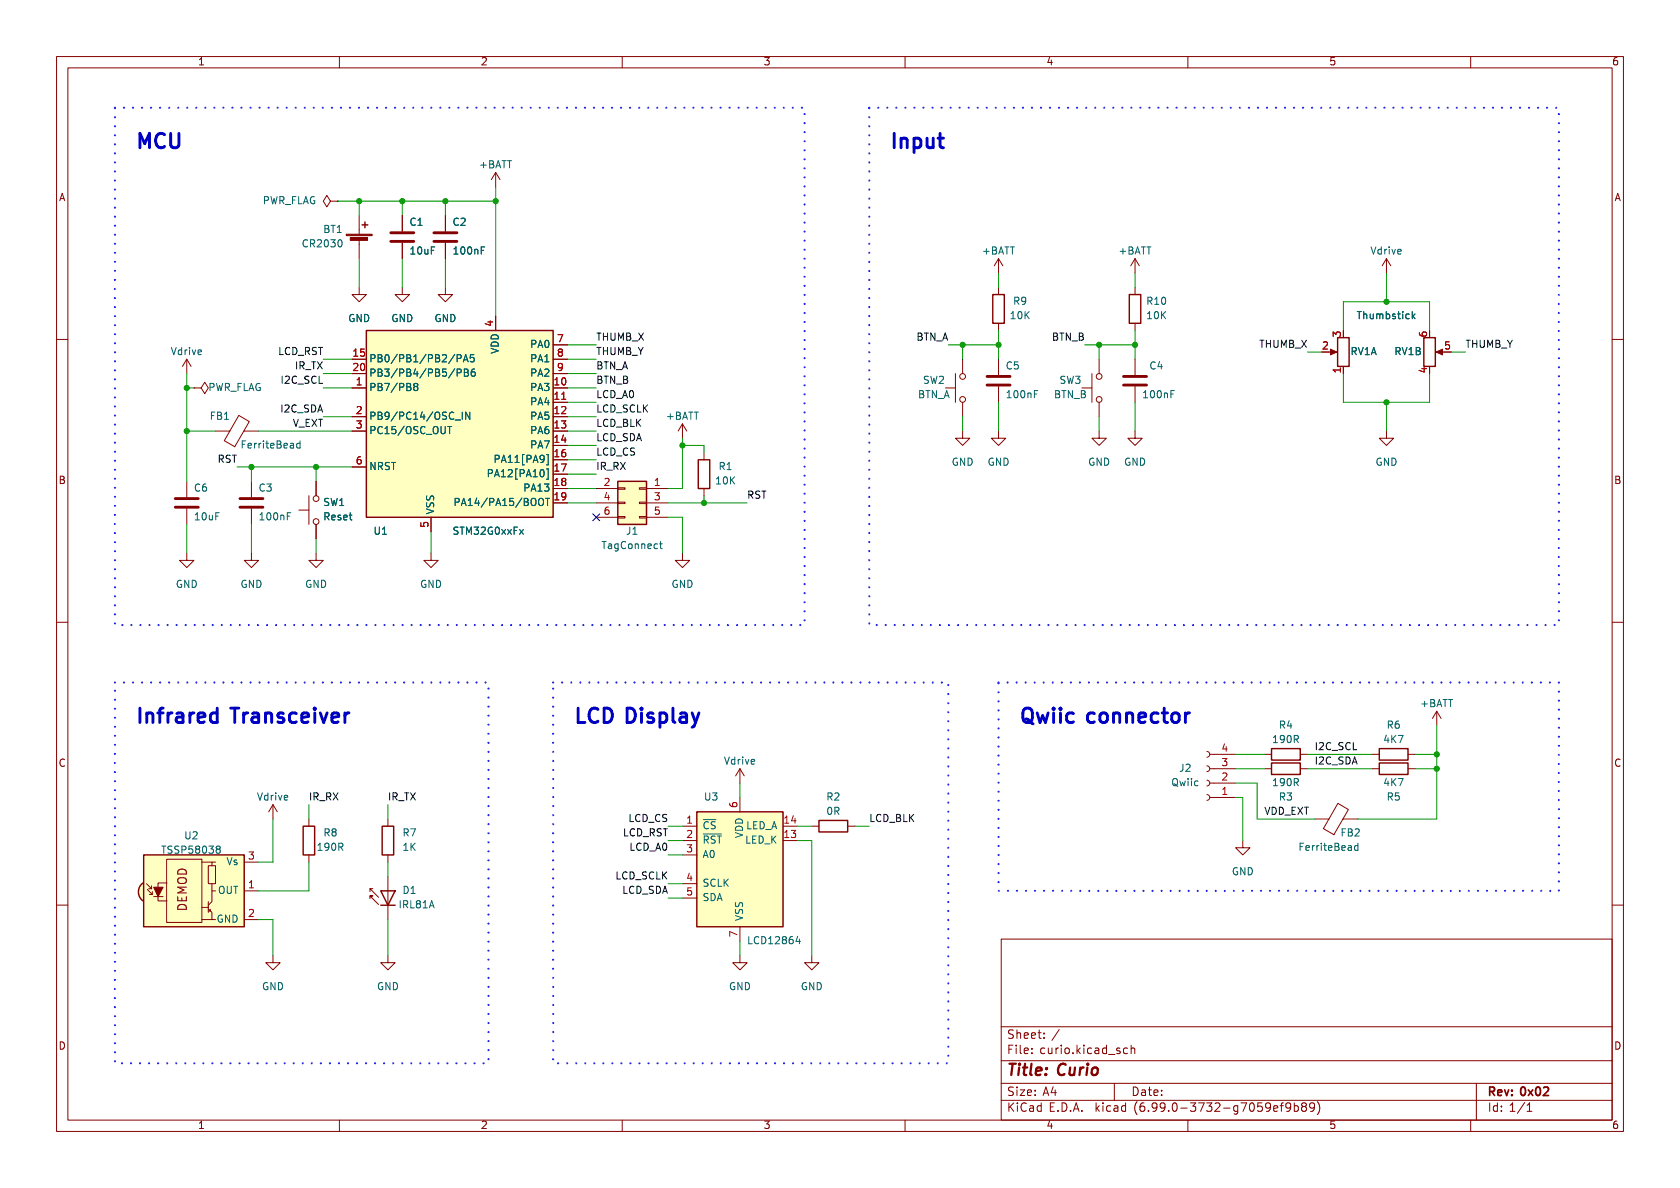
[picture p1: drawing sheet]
<svg xmlns="http://www.w3.org/2000/svg" width="297mm" height="210mm" viewBox="0 0 297 210" stroke-linecap="round" stroke-linejoin="round" font-family="sans-serif">
<g fill="none" stroke="#840000" stroke-width=".18">
<path d="M10 10h277v190h-277zM12 12h273v186h-273zM60 10v2M110 10v2M160 10v2M210 10v2M260 10v2M58.4 35.6l-.6-1.1-.7 1.1 .7 1 .6-1h1.3M59.7 35.6h.1M63.5 38.1v3.3M71.1 38.1v2.8M78.7 38.1v2.8"/>
<path d="M87.6 30.5l-.7 1.3M87.6 30.5v2.5M87.6 30.5l.8 1.3M10 60h2M63.5 50.8v1.3h1.3l-1.3 1.2-1.3-1.2h1.3M63.5 42.4v3.3M71.1 50.8v1.3h1.3l-1.3 1.2-1.3-1.2h1.3M71.1 42.9v2.8M78.7 50.8v1.3h1.3l-1.3 1.2-1.2-1.2h1.2M78.7 42.9v2.8M87.6 55.9v2.5M176.5 45.7l-.7 1.3"/>
<path d="M176.5 45.7v2.6M176.5 50.8v1.3M176.5 57.2v1.2M176.5 45.7l.8 1.3M200.7 45.7v2.6M200.7 50.8v1.3M200.7 57.2v1.2M200.7 45.7l-.8 1.3M200.7 45.7l.7 1.3M245.1 45.7l-.8 1.3M245.1 45.7v2.6M245.1 45.7l.8 1.3"/>
<path d="M285 60h2M33 63.5l-.7 1.3M33 63.5v2.5M33 63.5l.8 1.3M34.3 68.6h1.3l.6-1 .6 1-.6 1-.6-1M34.3 68.6h.1M38.1 76.2h2.5M42.2 73.4l1.9 1.1-2.6 4.5-1.9-1.1zM43.1 76.2h2.6M62.2 76.2h2.6M62.2 68.6h2.6M62.2 73.7h2.6"/>
<path d="M97.8 71.1h2.5M97.8 61h2.5M97.8 63.5h2.5M97.8 66h2.5M120.6 74.9l-.7 1.3M120.6 74.9v2.6M120.6 74.9l.8 1.3M167.1 68.6h1.8M168.9 66v5.1M170.2 76.2v1.3h1.2l-1.2 1.2-1.3-1.2h1.3M170.2 63.5v2.5M170.2 71.1v2.6"/>
<path d="M176.5 76.2v1.3h1.3l-1.3 1.2-1.2-1.2h1.2M176.5 63.5v2.8M176.5 68.3v2.8M191.3 68.6h1.7M193 66v5.1M194.3 76.2v1.3h1.3l-1.3 1.2-1.3-1.2h1.3M194.3 63.5v2.5M194.3 71.1v2.6M200.7 76.2v1.3h1.2l-1.2 1.2-1.3-1.2h1.3M200.7 63.5v2.8M200.7 68.3v2.8M234.9 62.2h1.1"/>
<path d="M245.1 76.2v1.3h1.3l-1.3 1.2-1.3-1.2h1.3M254.3 62.2h1M33 97.8v1.3h1.3l-1.3 1.2-1.3-1.2h1.3M33 85.1v2.8M33 89.9v2.8M44.4 97.8v1.3h1.3l-1.3 1.2-1.2-1.2h1.2M44.4 85.1v2.8M44.4 89.9v2.8M52.8 90.2h1.8M54.6 87.6v5.1M55.9 97.8v1.3h1.2l-1.2 1.2-1.3-1.2h1.3M55.9 85.1v2.5"/>
<path d="M55.9 92.7v2.6M62.2 82.6h2.6M76.2 97.8v1.3h1.3l-1.3 1.2-1.3-1.2h1.3M76.2 91.4v2.6M105.4 86.4h3.8M105.4 88.9h3.8M105.4 91.4h3.8M109.2 91.3h1.3v.3h-1.3zM109.2 88.8h1.3v.2h-1.3zM109.2 86.2h1.3v.3h-1.3zM113 91.3h1.3v.3h-1.3zM113 88.8h1.3v.2h-1.3z"/>
<path d="M113 86.2h1.3v.3h-1.3zM114.3 86.4h3.8M114.3 88.9h3.8M114.3 91.4h3.8M120.6 97.8v1.3h1.3l-1.3 1.2-1.2-1.2h1.2M124.5 80v1.3M124.5 86.4v1.2M10 110h2M285 110h2M130.8 135.9l-.8 1.3M130.8 135.9v2.5M130.8 135.9l.8 1.3"/>
<path d="M213.4 132.8l.3 .2 .2 .4-.2 .3-.3 .2M213.4 135.4l.3 .1 .2 .4-.2 .4-.3 .1M213.4 137.9l.3 .2 .2 .3-.2 .4-.3 .1M213.9 133.4h4.5M213.9 135.9h4.5M213.9 138.4h4.5M223.5 133.4h1.3M223.5 135.9h1.3M229.9 133.4h1.2M229.9 135.9h1.2M242.6 133.4h1.2M242.6 135.9h1.2"/>
<path d="M248.9 133.4h1.3M248.9 135.9h1.3M254 125.7l-.8 1.3M254 125.7v2.6M254 125.7l.8 1.3M10 160h2M25.9 156.2l.9 .9M26 157.2l.9 .9M26.3 157.1h.5M26.4 158.1h.5M26.8 156.6v.5M26.9 157.6v.5"/>
<path d="M27.2 158.5h1.6M29.5 151.9h6.2v11.2h-6.2zM29.5 156.1h-1.6v3.2h1.6M35.7 152.4h1.8M36.8 153h1.3v3.2h-1.3zM36.8 159.4v1.9M37.5 156.2v1.3M38.1 152.4h-.6v.6M38.1 157.5h-.6v1.9l-.7 .6M43.2 152.4h2.5M43.2 157.5h2.5M48.3 142.2l-.8 1.3"/>
<path d="M48.3 142.2v2.6M48.3 142.2l.7 1.3M54.6 144.8v1.3M54.6 151.1v1.3M65.4 158.9v-.5h.5h-.5l1.5 1.5M65.4 157.1v.5M65.9 157.1h-.5l1.5 1.5M68.6 144.8v1.3M68.6 151.1v1.3M68.6 154.9v7.7M120.6 146.1h2.6M120.6 148.6h2.6"/>
<path d="M120.6 151.1h2.6M120.6 156.2h2.6M120.6 158.8h2.6M130.8 141v2.5M143.5 146.1h1.3M149.9 146.1h1.2M213.4 140.5l.3 .1 .2 .4-.2 .3-.3 .2M213.9 141h4.5M219.7 148.6v1.3h1.3l-1.3 1.2-1.3-1.2h1.3M232.4 144.8h2.5M236.5 142l1.9 1.1-2.6 4.4-1.8-1zM237.4 144.8h2.6"/>
<path d="M285 160h2M35.7 162.6h1.8M35.7 160.4h1.1M36.8 160.7l.7 .6v1.3h.6M37.2 160.8v.2h-.2M43.2 162.6h2.5M48.3 168.9v1.3h1.2l-1.2 1.3-1.3-1.3h1.3M68.6 168.9v1.3h1.2l-1.2 1.3-1.3-1.3h1.3M130.8 168.9v1.3h1.3l-1.3 1.3-1.3-1.3h1.3M130.8 163.8v2.6M143.5 168.9v1.3h1.3l-1.3 1.3-1.3-1.3h1.3M177 166h108v32h-108z"/>
<path d="M60 198v2M110 198v2M160 198v2M177 194.5h108M177 191.5h108M177 187.5h108M177 181.5h108M185.8 193.2h1M186.5 192.7v1M187.3 182l-1.3 1.9M197 191.5v3M197.5 185.7l.5 .1v.2l-.2 .3-.4-.1"/>
<path d="M197.5 185.3h.5M199.3 185.3h-.4l-.3 .2v.5l.2 .2h.5M200 185.4l.2-.1h.3l.1 1M200 184.8v1.5M210 198v2M222.4 195h.7M222.9 195.5l.3 .3v.4l-.3 .3M224.6 195.6l-.3 .3-.4-.1-.2-.2 .2-.6h.4l.2 .1a.99 .99 0 0 1-.3 1.4h-.3M225.2 196l.7-.2-.1-.3h-.4l-.2 .2v.7h.6M226.3 195.5h.6M226.9 195l-.4 .2v1.3M228.2 195.6l-.3 .3-.4-.1-.2-.2 .2-.6h.4l.2 .1a.99 .99 0 0 1-.4 1.4h-.2"/>
<path d="M228.8 195.5h.4l.3 .2v.5l-.1 .2h-.6M228.8 195v1.5M230.4 195.6l-.3-.3 .3-.3h.3l.3 .2-.3 .4M230.4 195.6l-.3 .3 .1 .4 .2 .2h.3l.3-.3v-.3l-.3-.3M230.4 195.6h.3M232.4 195.6l-.3 .3h-.3l-.3-.3 .2-.6h.4l.2 .1a.99 .99 0 0 1-.3 1.4h-.3M232.9 194.7a1.72 1.72 0 0 1 0 2.3M260 198v2M261 191.5v6.5M269.5 194.9l-1.2 1.9M270 196.5h.8M270 195.4l.4-.4v1.5"/>
<circle cx="170.2" cy="70.6" r=".51"/>
<circle cx="170.2" cy="66.5" r=".51"/>
<circle cx="194.3" cy="70.6" r=".51"/>
<circle cx="194.3" cy="66.5" r=".51"/>
<circle cx="55.9" cy="92.2" r=".51"/>
<circle cx="55.9" cy="88.1" r=".51"/>
</g>
<path d="M273.1 192.2h.5l.2 .4-1 1.1h1" fill="none" stroke="#840000" stroke-width=".3"/>
<path d="M193.8 188.7l.3 .4-.1 .6-.4 .3" fill="none" stroke="#840000" stroke-width=".4"/>
<g fill="none" stroke="#840000" stroke-width=".25">
<path d="M64 39.8h1M64.5 39.2v1.1M64.8 58.4h33v33h-33zM175.5 52.1h2v5.1h-2zM199.6 52.1h2.1v5.1h-2.1zM236.5 59.7h2v5.1h-2zM251.7 59.7h2v5.1h-2zM109.2 85.1h5.1v7.6h-5.1zM123.4 81.3h2.1v5.1h-2.1zM224.8 132.3h5.1v2.1h-5.1zM224.8 134.9h5.1v2h-5.1zM243.8 132.3h5.1v2.1h-5.1z"/>
<path d="M243.8 134.9h5.1v2h-5.1zM25.3 156.1a1.97 1.97 0 0 0 0 3.2M25.4 151.1h17.8v12.7h-17.8zM53.6 146.1h2v5h-2zM67.3 157.5h2.5l-1.2 2.5zM67.6 146.1h2v5h-2zM123.2 143.5h15.2v20.3h-15.2zM144.8 145h5.1v2.1h-5.1zM67.3 160h2.5"/>
</g>
<path d="M69.1 42.7h4.1M69.1 41.1h4.1M76.7 42.7h4.1M76.7 41.1h4.1M174.5 68.1h4.1M174.5 66.5h4.1M198.6 68.1h4.1M198.6 66.5h4.1M31 89.7h4.1M31 88.1h4.1M42.4 89.7h4.1M42.4 88.1h4.1" fill="none" stroke="#840000" stroke-width=".51"/>
<g fill="none" stroke="#006464" stroke-width=".18">
<path d="M249.8 55.9l.4 .4M250.2 55.5l-.5 .5M52.7 78.4h.3M53 77.9v1.3M53 79.1l-.3 .1M73.4 68.3l-.3-.2 .3-.3h.2l.3 .2-.3 .3M73.4 68.3l-.3 .3 .1 .3 .2 .1h.2l.3-.2v-.2l-.3-.3M73.4 68.3h.2M79.1 75.4h.8M79.5 75.4v1.3M80.5 74.2h.9M80.8 63.4l.6-.1 .1-.2v-.3l-.7-.1v1.3"/>
<path d="M80.8 65.9l.6-.1 .1-.1v-.3l-.7-.2v1.3M81.7 72.9v1.2M81.9 64l.4-1.3 .5 1.3M82 63.6h.6M82.1 65.2h.4l.3 .3-.3 .3 .3 .2v.3l-.2 .2h-.5zM82.1 65.8h.4M83.1 72.9v1.2l-.8-1.2v1.2M83.8 62.7h-.6l-.1 .6 .2-.1h.4l.1 .2v.4l-.2 .2-.5-.2M83.9 65.2l-.4 .1a.85 .85 0 0 0 0 1.2l.5-.1v-.4l-.2-.3-.4 .1-.1 .2M80.5 88.8l.6-.1 .1-.2-.1-.3-.6-.1v1.3M81.7 89h.6M82 88.1l-.4 1.3"/>
<path d="M86.3 83.7h.5M86.8 83h-.5v1.3M87.5 81.1h.5M88 80.5h-.5v1.2M116.6 96.1h.5M116.8 96.9l.3 .1M124.3 147.4h3.2M239.7 149.5h.4M240.1 149.1v1.2M240.1 150.3h-.4"/>
</g>
<g fill="#ffffc2" stroke="#ffffc2" stroke-width=".18">
<path d="M109.2 85.1h5.1v7.6h-5.1z"/>
<path d="M64.8 58.4h33v33h-33z"/>
<path d="M25.1 156.2l.2-.1 1.1 1.6-1.1 1.6a1.97 1.97 0 0 1-.2-3.1z"/>
<path d="M25.4 151.1h17.8v12.7h-17.8z"/>
<path d="M123.2 143.5h15.2v20.3h-15.2z"/>
</g>
<g fill="#840000" stroke="#840000" stroke-width=".18">
<path d="M61.2 41.4h4.6v.3h-4.6z"/>
<path d="M61.9 42h3.1v.5h-3.1z"/>
<path d="M27.2 156.8h1.6l-.9 1.7z"/>
<path d="M253.9 62.2l1.1-.5v1z"/>
<path d="M235.2 61.7l1.1 .5-1.1 .5z"/>
</g>
<path d="M59 126l.8 .1 .1 .5-1.2 .3M59.8 127.6l-.8 .1M61 126v1.7M61.7 126a.65 .65 0 0 0-.7 .5M209.6 126v1.7M210.3 126a.65 .65 0 0 0-.7 .5" fill="none" stroke="#0000c2" stroke-width=".51"/>
<path d="M20.3 19.1h121.9v91.4h-121.9v-91.4M153.7 19.1h121.9v91.4h-121.9v-91.4M20.3 120.7h66.1v67.3h-66.1v-67.3M97.8 120.7h69.8v67.3h-69.8v-67.3M176.5 120.7h99.1v36.8h-99.1v-36.8" fill="none" stroke="#2b2fff" stroke-width=".4" stroke-dasharray="0 1.6"/>
<g fill="none" stroke="#009600" stroke-width=".18">
<path d="M59.7 35.6h27.9M63.5 35.6v2.5M71.1 35.6v2.5M78.7 35.6v2.5M87.6 33v22.9M63.5 45.7v5.1M71.1 45.7v5.1M78.7 45.7v5.1M176.5 48.3v2.5M176.5 58.4v5.1M200.7 48.3v2.5M200.7 58.4v5.1"/>
<path d="M237.5 58.4v-5.1h15.2v5.1M245.1 48.3v5M33 76.2h5.1M33 68.6h1.3M33 66v19.1M45.7 76.2h16.5M57.1 73.7h5.1M57.1 63.5h5.1M57.1 68.6h5.1M57.1 66h5.1M100.3 78.7h5.1M100.3 61h5.1"/>
<path d="M100.3 73.7h5.1M100.3 76.2h5.1M100.3 71.1h5.1M100.3 63.5h5.1M100.3 68.6h5.1M100.3 66h5.1M120.6 78.7h3.9v1.3M120.6 77.5v8.9h-2.5M167.6 61h8.9M170.2 61v2.5M170.2 73.7v2.5M176.5 71.1v5.1"/>
<path d="M191.8 61h8.9M194.3 61v2.5M194.3 73.7v2.5M200.7 71.1v5.1M231.1 62.2h2.6M237.5 66v5.1h15.2v-5.1M245.1 71.1v5.1M256.5 62.2h2.6M33 92.7v5.1M41.9 82.6h20.3M44.4 82.6v2.5M44.4 92.7v5.1"/>
<path d="M55.9 82.6v2.5M55.9 95.3v2.5M76.2 94v3.8M100.3 88.9h5.1M100.3 86.4h5.1M100.3 83.8h5.1M100.3 81.3h5.1M118.1 88.9h14M118.1 91.4h2.5v6.4M124.5 87.6v1.3M130.8 138.4v2.6M218.4 138.4h3.8v6.4h10.2"/>
<path d="M218.4 135.9h5.1M218.4 133.4h5.1M231.1 135.9h11.5M231.1 133.4h11.5M250.2 135.9h3.8M250.2 133.4h3.8M254 128.3v16.5h-14M48.3 144.8v7.6h-2.6M54.6 142.2v2.6M54.6 152.4v5.1h-8.9M68.6 142.2v2.6M68.6 152.4v2.5"/>
<path d="M118.1 146.1h2.5M118.1 148.6h2.5M118.1 156.2h2.5M118.1 158.8h2.5M118.1 151.1h2.5M141 146.1h2.5M141 148.6h2.5v20.3M151.1 146.1h2.6M218.4 141h1.3v7.6M45.7 162.6h2.6v6.3M68.6 162.6v6.3M130.8 166.4v2.5"/>
</g>
<path d="M104.8 90.8l1.2 1.2M106 90.8l-1.2 1.2" fill="none" stroke="#000084" stroke-width=".18"/>
<g fill="#009600" stroke="#009600" stroke-width=".18">
<circle cx="44.4" cy="82.6" r=".46"/>
<circle cx="33" cy="76.2" r=".46"/>
<circle cx="55.9" cy="82.6" r=".46"/>
<circle cx="194.3" cy="61" r=".46"/>
<circle cx="200.7" cy="61" r=".46"/>
<circle cx="245.1" cy="71.1" r=".46"/>
<circle cx="245.1" cy="53.3" r=".46"/>
<circle cx="124.5" cy="88.9" r=".46"/>
<circle cx="120.6" cy="78.7" r=".46"/>
<circle cx="176.5" cy="61" r=".46"/>
<circle cx="170.2" cy="61" r=".46"/>
<circle cx="33" cy="68.6" r=".46"/>
<circle cx="87.6" cy="35.6" r=".46"/>
<circle cx="78.7" cy="35.6" r=".46"/>
<circle cx="71.1" cy="35.6" r=".46"/>
<circle cx="63.5" cy="35.6" r=".46"/>
<circle cx="254" cy="133.4" r=".46"/>
<circle cx="254" cy="135.9" r=".46"/>
</g>
<g font-size="3.5" fill="#0000c2">
<text x="24.1" y="26.7">MCU</text>
<text x="157.5" y="26.7">Input</text>
<text x="24.1" y="128.3">Infrared Transceiver</text>
<text x="101.6" y="128.3">LCD Display</text>
<text x="180.3" y="128.3">Qwiic connector</text>
</g>
<text font-size="2.8" fill="#840000" x="178" y="190.3">Title: Curio</text>
<g font-size="2.1" fill="#840000">
<text x="33.1" y="161.2" transform="rotate(-90 33.1 161.2)">DEMOD</text>
<text x="178" y="183.8">Sheet: /</text>
<text x="178" y="186.5">File: curio.kicad_sch</text>
<text x="178" y="196.7">KiCad E.D.A. kicad (6.99.0-3732-g7059ef9b89)</text>
<text x="178" y="193.9">Size: A4</text>
<text x="200" y="193.9">Date:</text>
<text x="263" y="193.9">Rev: 0x02</text>
<text x="263" y="196.7">Id: 1/1</text>
</g>
<g font-size="1.8" fill="#840000">
<text x="35" y="11.6">1</text>
<text x="85" y="11.6">2</text>
<text x="135" y="11.6">3</text>
<text x="185" y="11.6">4</text>
<text x="235" y="11.6">5</text>
<text x="285" y="11.6">6</text>
<text x="10.3" y="35.6">A</text>
<text x="285.3" y="35.6">A</text>
<text x="10.3" y="85.7">B</text>
<text x="285.3" y="85.7">B</text>
<text x="10.3" y="135.6">C</text>
<text x="285.3" y="135.6">C</text>
<text x="10.3" y="185.7">D</text>
<text x="285.3" y="185.7">D</text>
<text x="35" y="199.7">1</text>
<text x="85" y="199.7">2</text>
<text x="135" y="199.7">3</text>
<text x="185" y="199.7">4</text>
<text x="235" y="199.7">5</text>
<text x="285" y="199.7">6</text>
</g>
<g font-size="1.8" fill="#006464">
<text x="84.8" y="29.8">+BATT</text>
<text x="46.2" y="36.2">PWR_FLAG</text>
<text x="57.2" y="41.3">BT1</text>
<text x="72.5" y="40">C1</text>
<text x="80.1" y="40">C2</text>
<text x="53.8" y="43.8">CR2030</text>
<text x="72.6" y="45.1">10uF</text>
<text x="80.4" y="45.1">100nF</text>
<text x="173.7" y="45.1">+BATT</text>
<text x="197.8" y="45.1">+BATT</text>
<text x="242.4" y="45.1">Vdrive</text>
<text x="179.2" y="54">R9</text>
<text x="202.8" y="54">R10</text>
<text x="61.5" y="57">GND</text>
<text x="69.2" y="57">GND</text>
<text x="76.8" y="57">GND</text>
<text x="178.7" y="56.5">10K</text>
<text x="202.8" y="56.5">10K</text>
<text x="240.1" y="56.5">Thumbstick</text>
<text x="30.3" y="62.9">Vdrive</text>
<text x="65.3" y="64.1">PB0/PB1/PB2/PA5</text>
<text x="88.3" y="62.7" transform="rotate(-90 88.3 62.7)">VDD</text>
<text x="93.8" y="61.6">PA0</text>
<text x="93.8" y="64.1">PA1</text>
<text x="177.9" y="65.4">C5</text>
<text x="203.3" y="65.4">C4</text>
<text x="238.7" y="62.9">RV1A</text>
<text x="246.6" y="62.9">RV1B</text>
<text x="36.6" y="69.2">PWR_FLAG</text>
<text x="65.3" y="69.2">PB7/PB8</text>
<text x="65.3" y="66.7">PB3/PB4/PB5/PB6</text>
<text x="93.8" y="69.2">PA3</text>
<text x="93.8" y="71.8">PA4</text>
<text x="93.8" y="66.7">PA2</text>
<text x="162.2" y="70.5">BTN_A</text>
<text x="163.2" y="67.9">SW2</text>
<text x="178.2" y="70.5">100nF</text>
<text x="186.3" y="70.5">BTN_B</text>
<text x="187.3" y="67.9">SW3</text>
<text x="202.3" y="70.5">100nF</text>
<text x="37.2" y="74.3">FB1</text>
<text x="65.3" y="74.3">PB9/PC14/OSC_IN</text>
<text x="65.3" y="76.8">PC15/OSC_OUT</text>
<text x="93.8" y="74.3">PA5</text>
<text x="93.8" y="76.8">PA6</text>
<text x="117.8" y="74.3">+BATT</text>
<text x="43" y="79.4">FerriteBead</text>
<text x="65.3" y="83.2">NRST</text>
<text x="88.2" y="81.9">PA11[PA9]</text>
<text x="93.8" y="79.4">PA7</text>
<text x="127.1" y="83.2">R1</text>
<text x="168.2" y="82.4">GND</text>
<text x="174.6" y="82.4">GND</text>
<text x="192.3" y="82.4">GND</text>
<text x="198.7" y="82.4">GND</text>
<text x="243.1" y="82.4">GND</text>
<text x="34.4" y="87">C6</text>
<text x="45.8" y="87">C3</text>
<text x="57.2" y="89.5">SW1</text>
<text x="82.3" y="89.5">PA14/PA15/BOOT</text>
<text x="87.3" y="84.5">PA12[PA10]</text>
<text x="92.9" y="87">PA13</text>
<text x="126.6" y="85.7">10K</text>
<text x="34.5" y="92.1">10uF</text>
<text x="46.1" y="92.1">100nF</text>
<text x="57.3" y="92.1">Reset</text>
<text x="66.2" y="94.6">U1</text>
<text x="76.8" y="90.9" transform="rotate(-90 76.8 90.9)">VSS</text>
<text x="80.3" y="94.6">STM32G0xxFx</text>
<text x="110.8" y="94.6">J1</text>
<text x="106.6" y="97.2">TagConnect</text>
<text x="31.1" y="104">GND</text>
<text x="42.5" y="104">GND</text>
<text x="53.9" y="104">GND</text>
<text x="74.2" y="104">GND</text>
<text x="118.7" y="104">GND</text>
<text x="251.1" y="125.1">+BATT</text>
<text x="225.2" y="131.4">190R</text>
<text x="226.2" y="128.9">R4</text>
<text x="244.8" y="131.4">4K7</text>
<text x="245.2" y="128.9">R6</text>
<text x="128.1" y="135.3">Vdrive</text>
<text x="208.6" y="136.5">J2</text>
<text x="45.6" y="141.6">Vdrive</text>
<text x="124.6" y="141.6">U3</text>
<text x="146.2" y="141.6">R2</text>
<text x="207.2" y="139.1">Qwiic</text>
<text x="225.2" y="139.1">190R</text>
<text x="226.2" y="141.6">R3</text>
<text x="244.8" y="139.1">4K7</text>
<text x="245.2" y="141.6">R5</text>
<text x="32.7" y="148.5">U2</text>
<text x="57.3" y="148">R8</text>
<text x="71.3" y="148">R7</text>
<text x="124.2" y="146.7">~{CS}</text>
<text x="124.2" y="149.2">~{RST}</text>
<text x="131.4" y="148.3" transform="rotate(-90 131.4 148.3)">VDD</text>
<text x="131.6" y="149.2">LED_K</text>
<text x="131.6" y="146.7">LED_A</text>
<text x="146.2" y="144.1">0R</text>
<text x="237.1" y="148">FB2</text>
<text x="29.1" y="151">TSSP58038</text>
<text x="40" y="153">Vs</text>
<text x="56.3" y="150.5">190R</text>
<text x="71.3" y="150.5">1K</text>
<text x="124.2" y="151.8">A0</text>
<text x="217.7" y="154.8">GND</text>
<text x="230" y="150.5">FerriteBead</text>
<text x="38.4" y="158.1">OUT</text>
<text x="70.6" y="160.7">IRL81A</text>
<text x="71.3" y="158.1">D1</text>
<text x="124.2" y="156.8">SCLK</text>
<text x="124.2" y="159.4">SDA</text>
<text x="38.2" y="163.2">GND</text>
<text x="131.4" y="162.8" transform="rotate(-90 131.4 162.8)">VSS</text>
<text x="132.6" y="167">LCD12864</text>
<text x="46.3" y="175.1">GND</text>
<text x="66.6" y="175.1">GND</text>
<text x="128.8" y="175.1">GND</text>
<text x="141.5" y="175.1">GND</text>
</g>
<g font-size="1.8" fill="#a90000">
<text x="87.4" y="57.6" transform="rotate(-90 87.4 57.6)">4</text>
<text x="237.2" y="59.5" transform="rotate(-90 237.2 59.5)">3</text>
<text x="252.5" y="59.5" transform="rotate(-90 252.5 59.5)">6</text>
<text x="62.5" y="63.2">15</text>
<text x="62.5" y="65.8">20</text>
<text x="98.6" y="60.7">7</text>
<text x="98.6" y="63.2">8</text>
<text x="98.6" y="65.8">9</text>
<text x="233.8" y="62">2</text>
<text x="237.2" y="65.9" transform="rotate(-90 237.2 65.9)">1</text>
<text x="252.5" y="65.9" transform="rotate(-90 252.5 65.9)">4</text>
<text x="255.4" y="62">5</text>
<text x="63" y="68.3">1</text>
<text x="98.1" y="68.3">10</text>
<text x="98.1" y="70.9">11</text>
<text x="63" y="73.4">2</text>
<text x="63" y="75.9">3</text>
<text x="98.1" y="73.4">12</text>
<text x="98.1" y="75.9">13</text>
<text x="63" y="82.3">6</text>
<text x="98.1" y="78.5">14</text>
<text x="98.1" y="81">16</text>
<text x="98.1" y="83.6">17</text>
<text x="98.1" y="86.1">18</text>
<text x="98.1" y="88.6">19</text>
<text x="106.8" y="86.1">2</text>
<text x="106.8" y="88.6">4</text>
<text x="115.7" y="86.1">1</text>
<text x="115.7" y="88.6">3</text>
<text x="75.9" y="93.2" transform="rotate(-90 75.9 93.2)">5</text>
<text x="106.8" y="91.2">6</text>
<text x="115.7" y="91.2">5</text>
<text x="216" y="135.6">3</text>
<text x="216" y="133.1">4</text>
<text x="130.6" y="142.7" transform="rotate(-90 130.6 142.7)">6</text>
<text x="216" y="140.7">1</text>
<text x="216" y="138.2">2</text>
<text x="121.4" y="145.8">1</text>
<text x="121.4" y="148.3">2</text>
<text x="138.7" y="148.3">13</text>
<text x="138.7" y="145.8">14</text>
<text x="44" y="152.1">3</text>
<text x="121.4" y="150.9">3</text>
<text x="121.4" y="156">4</text>
<text x="44" y="157.2">1</text>
<text x="121.4" y="158.5">5</text>
<text x="44" y="162.3">2</text>
<text x="130.6" y="165.6" transform="rotate(-90 130.6 165.6)">7</text>
</g>
<g font-size="1.8" fill="#0f0f0f">
<text x="49" y="63">LCD_RST</text>
<text x="52.1" y="65.5">IR_TX</text>
<text x="105.4" y="60.4">THUMB_X</text>
<text x="105.4" y="63">THUMB_Y</text>
<text x="105.4" y="65.5">BTN_A</text>
<text x="161.7" y="60.4">BTN_A</text>
<text x="185.9" y="60.4">BTN_B</text>
<text x="222.6" y="61.7">THUMB_X</text>
<text x="259.1" y="61.7">THUMB_Y</text>
<text x="49.9" y="68">I2C_SCL</text>
<text x="105.4" y="68">BTN_B</text>
<text x="105.4" y="70.6">LCD_A0</text>
<text x="49.7" y="73.1">I2C_SDA</text>
<text x="51.5" y="75.7">V_EXT</text>
<text x="105.4" y="75.7">LCD_BLK</text>
<text x="105.4" y="73.1">LCD_SCLK</text>
<text x="38.4" y="82">RST</text>
<text x="105.4" y="78.2">LCD_SDA</text>
<text x="105.4" y="83.3">IR_RX</text>
<text x="105.4" y="80.7">LCD_CS</text>
<text x="132.1" y="88.4">RST</text>
<text x="232.4" y="135.4">I2C_SDA</text>
<text x="232.4" y="132.8">I2C_SCL</text>
<text x="54.6" y="141.7">IR_RX</text>
<text x="68.6" y="141.7">IR_TX</text>
<text x="110" y="148.1">LCD_RST</text>
<text x="111" y="145.5">LCD_CS</text>
<text x="153.7" y="145.5">LCD_BLK</text>
<text x="223.5" y="144.2">VDD_EXT</text>
<text x="108.7" y="155.7">LCD_SCLK</text>
<text x="111.2" y="150.6">LCD_A0</text>
<text x="109.8" y="158.2">LCD_SDA</text>
</g>
</svg>
